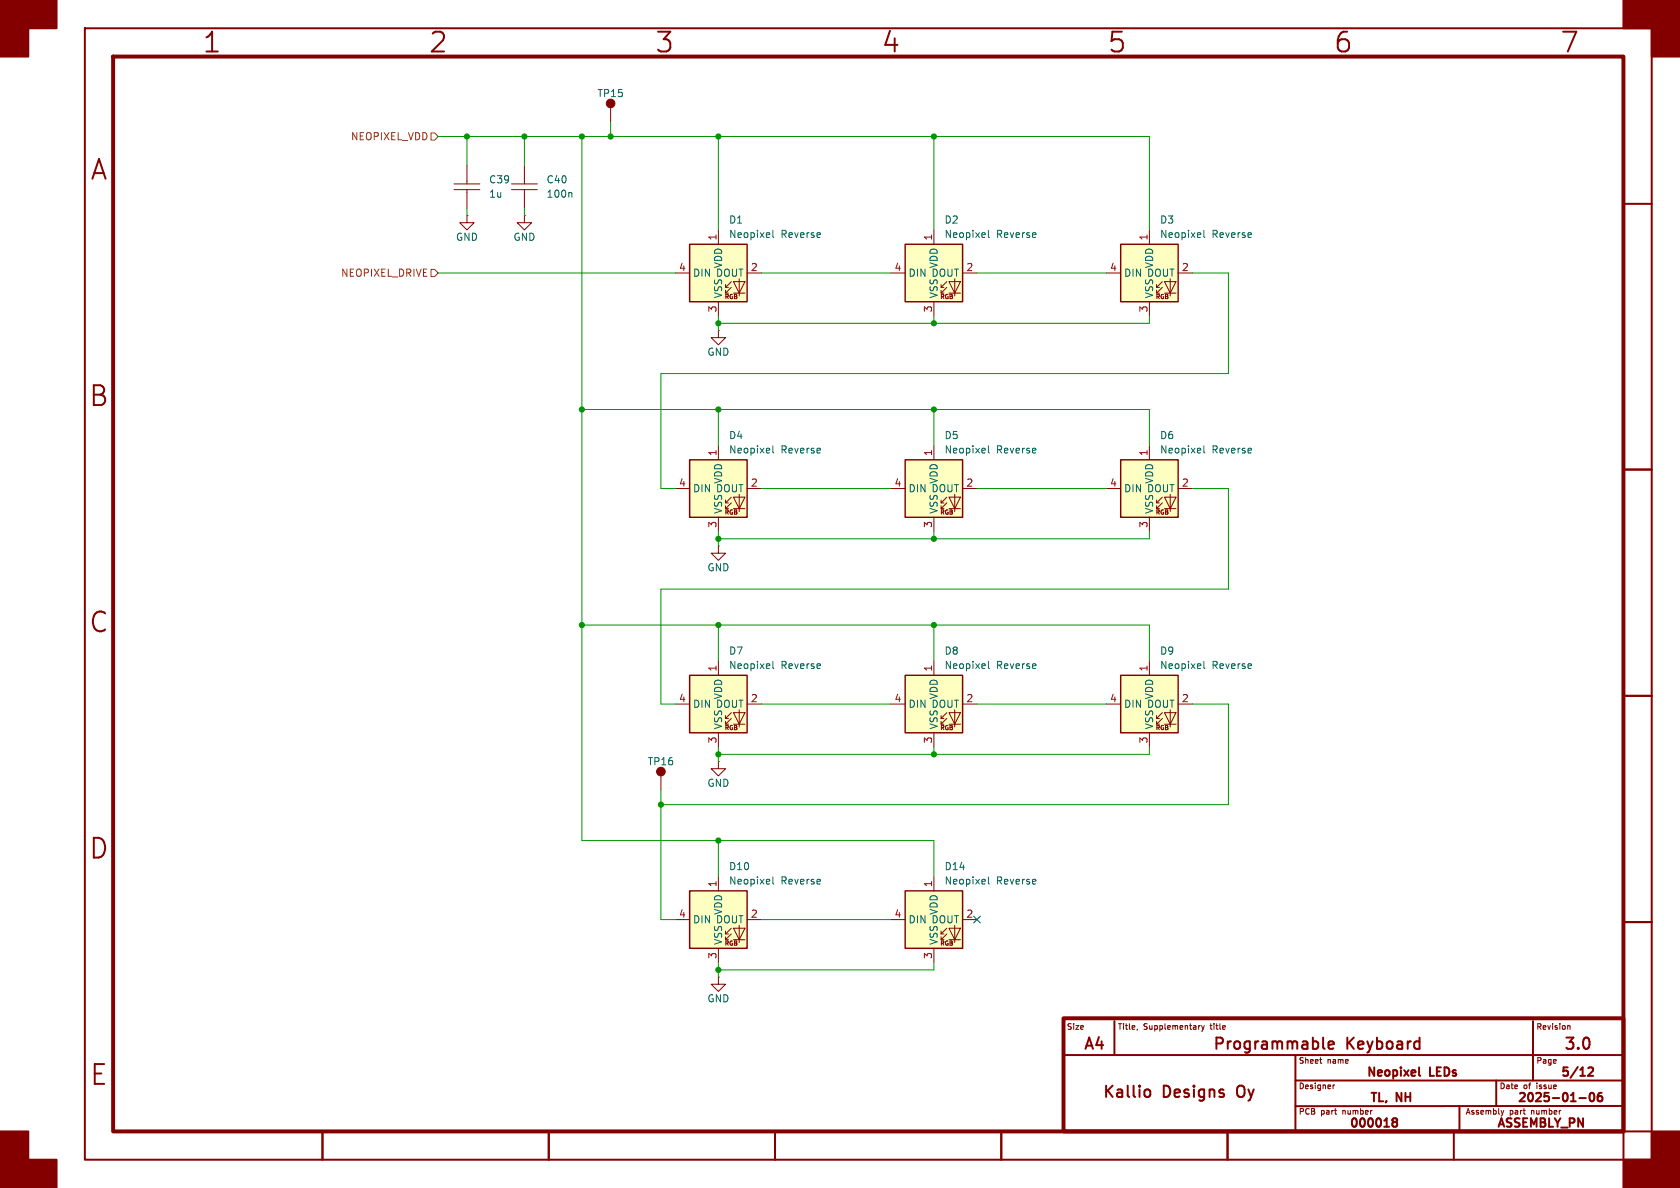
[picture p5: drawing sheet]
<svg xmlns="http://www.w3.org/2000/svg" width="297mm" height="210mm" viewBox="0 0 297 210" stroke-linecap="round" stroke-linejoin="round" font-family="sans-serif">
<g fill="none" stroke="#840000" stroke-width=".35">
<path d="M15 5h277v200h-277zM287 36h5M287 83h5M287 123h5M287 163h5M188 186.5h99M197 180.5v6M202.4 192.8a.54 .54 0 0 1 .5-.2 .54 .54 0 0 1 .5 .4v.5a.54 .54 0 0 1-.5 .4 .54 .54 0 0 1-.5-.2M229 186.5v13.5M229 191h58M233.9 183.4v1.7l.3 .3M234.9 184.7l.9-.1-.1-.4-.6-.1-.2 .3 .1 .9 .1 .1 .6-.1"/>
<path d="M246.4 198.3l-.3-.3 .3-.3 .5 .1 .1 .2-.3 .3M246.4 198.3l-.3 .3 .1 .4 .2 .2 .5-.1 .1-.2-.1-.4-.2-.2M246.4 198.3h.3M250.2 189.3v.2l-.7 .2M250.8 184.1l.2 .1M250.9 188.7v1.3l.2 .2M251 183.4v2M251 185.3l-.2 .1M258 195.5v4.5M264.5 191v4.5M271 180.5v10.5M279.2 194.1h1.2"/>
<path d="M280.8 188.8l.6-.1 .2 .1v.3l-.9 1.1h.9M281.1 193.3l.3-.1a.81 .81 0 0 1 .5 .6 .81 .81 0 0 1-.3 .8l-.1 .1a.81 .81 0 0 1-.4-1.4zM283.1 193.2a.59 .59 0 0 0-.7 .6v.6l.2 .2 .4 .1 .2-.2 .1-.5-.2-.2h-.4l-.3 .2M287 195.5h-58M57 200v5M97 200v5M137 200v5M177 200v5M181 200h111M217 200v5M257 200v5M287 200v5"/>
</g>
<path d="M20 10h267v190h-267zM188 180h99v20h-99z" fill="none" stroke="#840000" stroke-width=".7"/>
<g fill="#840000" stroke="#840000" stroke-width=".35">
<path d="M0 0h10v5h-5v5h-5z"/>
<path d="M0 200h5v5h5v5h-10z"/>
<path d="M287 0h10v10h-5v-5h-5z"/>
<path d="M292 200h5v10h-10v-5h5z"/>
</g>
<g fill="none" stroke="#840000" stroke-width=".18">
<path d="M116.8 137.2v2.5M201.1 181.9l-.1 .2M212.1 181.3h.1M212.4 181.3l.3 .7M212.7 182l-.3 .3M212.9 181.3l-.2 .7M233.3 187.3h.4M233.6 188h.1M235.7 191.8v.7M236 191.8l-.3 .2M265.4 196.3l.2 .7M265.6 197l-.1 .2"/>
<path d="M265.8 196.3l-.2 .7M277.2 181.3h.3l.1 .7"/>
</g>
<circle cx="116.8" cy="136.4" r=".76" fill="#840000" stroke="#840000" stroke-width=".18"/>
<path d="M121.9 43.2h10.2v10.1h-10.2z" fill="#ffffc2"/>
<g fill="none" stroke="#840000" stroke-width=".18">
<path d="M107.9 19.1v2.5M82.5 38.1v1.3h-1.2l1.2 1.2 1.3-1.2h-1.3M82.5 38.1h.1M92.7 38.1v1.3h-1.3l1.3 1.2 1.3-1.2h-1.3M92.7 38.1h.1M119.4 48.3h2.5M127 40.6v2.6M127 53.3v2.6M128.3 51.8h.5M128.3 50.8h.5M129.3 50.8l-1 1v-.5M129.3 49.8l-1 1v-.5"/>
<path d="M129.7 49.8h2l-1 2zM129.7 51.8h2M130.7 49.3v3M132.1 48.3h2.5M127 134.6v1.3h-1.3l1.3 1.3 1.3-1.3h-1.3M127 134.6h.1"/>
</g>
<path d="M121.9 43.2h10.2v10.1h-10.2z" fill="none" stroke="#840000" stroke-width=".25"/>
<path d="M136.6 40.7v1.1l.2 .2" fill="none" stroke="#006464" stroke-width=".18"/>
<circle cx="107.9" cy="18.3" r=".76" fill="#840000" stroke="#840000" stroke-width=".18"/>
<path d="M160 157.5h10.2v10.1h-10.2z" fill="#ffffc2"/>
<path d="M165.1 154.9v2.6M157.5 162.6h2.5M165.1 167.6v2.6M166.4 166.1h.5M166.4 165.1h.5M167.4 165.1l-1 1v-.5M167.4 164.1l-1 1v-.5M167.8 164.1h2l-1 2zM167.8 166.1h2M168.8 163.6v3M170.2 162.6h2.5" fill="none" stroke="#840000" stroke-width=".18"/>
<path d="M160 157.5h10.2v10.1h-10.2z" fill="none" stroke="#840000" stroke-width=".25"/>
<path d="M174.7 155v1.1l.2 .2" fill="none" stroke="#006464" stroke-width=".18"/>
<path d="M160 119.4h10.2v10.1h-10.2z" fill="#ffffc2"/>
<g fill="none" stroke="#840000" stroke-width=".18">
<path d="M80.3 33.5h4.5M80.3 32.5h4.5M82.5 29.2v3.3M82.5 33.5v3.3M90.4 33.5h4.6M90.4 32.5h4.6M92.7 29.2v3.3M92.7 33.5v3.3M165.1 116.8v2.6M157.5 124.5h2.5M165.1 129.5v2.6M166.4 128h.5"/>
<path d="M166.4 127h.5M167.4 127l-1 1v-.5M167.4 126l-1 1v-.5M167.8 126h2l-1 2zM167.8 128h2M168.8 125.5v3M170.2 124.5h2.5M127 172.7v1.3h-1.3l1.3 1.3 1.3-1.3h-1.3M127 172.7h.1"/>
</g>
<path d="M160 119.4h10.2v10.1h-10.2z" fill="none" stroke="#840000" stroke-width=".25"/>
<path d="M100.9 34l.2 .2v.7M174.7 116.9v1.1l.2 .2" fill="none" stroke="#006464" stroke-width=".18"/>
<path d="M121.9 157.5h10.2v10.1h-10.2z" fill="#ffffc2"/>
<path d="M127 154.9v2.6M119.4 162.6h2.5M127 167.6v2.6M128.3 166.1h.5M128.3 165.1h.5M129.3 165.1l-1 1v-.5M129.3 164.1l-1 1v-.5M129.7 164.1h2l-1 2zM129.7 166.1h2M130.7 163.6v3M132.1 162.6h2.5" fill="none" stroke="#840000" stroke-width=".18"/>
<path d="M121.9 157.5h10.2v10.1h-10.2z" fill="none" stroke="#840000" stroke-width=".25"/>
<path d="M136.6 155v1.1l.2 .2" fill="none" stroke="#006464" stroke-width=".18"/>
<path d="M121.9 119.4h10.2v10.1h-10.2z" fill="#ffffc2"/>
<path d="M127 116.8v2.6M119.4 124.5h2.5M127 129.5v2.6M128.3 128h.5M128.3 127h.5M129.3 127l-1 1v-.5M129.3 126l-1 1v-.5M129.7 126h2l-1 2zM129.7 128h2M130.7 125.5v3M132.1 124.5h2.5" fill="none" stroke="#840000" stroke-width=".18"/>
<path d="M121.9 119.4h10.2v10.1h-10.2z" fill="none" stroke="#840000" stroke-width=".25"/>
<path d="M136.6 116.9v1.1l.2 .2" fill="none" stroke="#006464" stroke-width=".18"/>
<path d="M160 43.2h10.2v10.1h-10.2z" fill="#ffffc2"/>
<g fill="none" stroke="#840000" stroke-width=".18">
<path d="M127 58.4v1.3h-1.3l1.3 1.3 1.3-1.3h-1.3M127 58.4h.1M157.5 48.3h2.5M165.1 40.6v2.6M165.1 53.3v2.6M166.4 51.8h.5M166.4 50.8h.5M167.4 50.8l-1 1v-.5M167.4 49.8l-1 1v-.5M167.8 49.8h2l-1 2zM167.8 51.8h2M168.8 49.3v3"/>
<path d="M170.2 48.3h2.5"/>
</g>
<path d="M160 43.2h10.2v10.1h-10.2z" fill="none" stroke="#840000" stroke-width=".25"/>
<path d="M174.7 40.7v1.1l.2 .2" fill="none" stroke="#006464" stroke-width=".18"/>
<path d="M198.1 119.4h10.2v10.1h-10.2z" fill="#ffffc2"/>
<path d="M203.2 116.8v2.6M195.6 124.5h2.5M203.2 129.5v2.6M204.5 128h.5M204.5 127h.5M205.5 127l-1 1v-.5M205.5 126l-1 1v-.5M205.9 126h2l-1 2zM205.9 128h2M206.9 125.5v3M208.3 124.5h2.5" fill="none" stroke="#840000" stroke-width=".18"/>
<path d="M198.1 119.4h10.2v10.1h-10.2z" fill="none" stroke="#840000" stroke-width=".25"/>
<path d="M212.8 116.9v1.1l.2 .2" fill="none" stroke="#006464" stroke-width=".18"/>
<path d="M198.1 43.2h10.2v10.1h-10.2z" fill="#ffffc2"/>
<path d="M195.6 48.3h2.5M203.2 40.6v2.6M203.2 53.3v2.6M204.5 51.8h.5M204.5 50.8h.5M205.5 50.8l-1 1v-.5M205.5 49.8l-1 1v-.5M205.9 49.8h2l-1 2zM205.9 51.8h2M206.9 49.3v3M208.3 48.3h2.5" fill="none" stroke="#840000" stroke-width=".18"/>
<path d="M198.1 43.2h10.2v10.1h-10.2z" fill="none" stroke="#840000" stroke-width=".25"/>
<path d="M212.8 40.7v1.1l.2 .2" fill="none" stroke="#006464" stroke-width=".18"/>
<path d="M198.1 81.3h10.2v10.1h-10.2z" fill="#ffffc2"/>
<path d="M203.2 78.7v2.6M195.6 86.4h2.5M203.2 91.4v2.6M204.5 89.9h.5M204.5 88.9h.5M205.5 88.9l-1 1v-.5M205.5 87.9l-1 1v-.5M205.9 87.9h2l-1 2zM205.9 89.9h2M206.9 87.4v3M208.3 86.4h2.5" fill="none" stroke="#840000" stroke-width=".18"/>
<path d="M198.1 81.3h10.2v10.1h-10.2z" fill="none" stroke="#840000" stroke-width=".25"/>
<path d="M212.8 78.8v1.1l.2 .2" fill="none" stroke="#006464" stroke-width=".18"/>
<path d="M121.9 81.3h10.2v10.1h-10.2z" fill="#ffffc2"/>
<path d="M127 78.7v2.6M119.4 86.4h2.5M127 91.4v2.6M128.3 89.9h.5M128.3 88.9h.5M129.3 88.9l-1 1v-.5M129.3 87.9l-1 1v-.5M129.7 87.9h2l-1 2zM129.7 89.9h2M130.7 87.4v3M132.1 86.4h2.5" fill="none" stroke="#840000" stroke-width=".18"/>
<path d="M121.9 81.3h10.2v10.1h-10.2z" fill="none" stroke="#840000" stroke-width=".25"/>
<path d="M136.6 78.8v1.1l.2 .2" fill="none" stroke="#006464" stroke-width=".18"/>
<path d="M160 81.3h10.2v10.1h-10.2z" fill="#ffffc2"/>
<g fill="none" stroke="#840000" stroke-width=".18">
<path d="M165.1 78.7v2.6M127 96.5v1.3h-1.3l1.3 1.3 1.3-1.3h-1.3M127 96.5h.1M157.5 86.4h2.5M165.1 91.4v2.6M166.4 89.9h.5M166.4 88.9h.5M167.4 88.9l-1 1v-.5M167.4 87.9l-1 1v-.5M167.8 87.9h2l-1 2zM167.8 89.9h2M168.8 87.4v3"/>
<path d="M170.2 86.4h2.5"/>
</g>
<path d="M160 81.3h10.2v10.1h-10.2z" fill="none" stroke="#840000" stroke-width=".25"/>
<path d="M174.7 78.8v1.1l.2 .2" fill="none" stroke="#006464" stroke-width=".18"/>
<path d="M76.2 23.5h.6l.7 .6-.7 .7h-.6zM76.2 47.6h.6l.7 .7-.7 .6h-.6z" fill="none" stroke="#725600" stroke-width=".18"/>
<g fill="none" stroke="#009600" stroke-width=".18">
<path d="M77.5 24.1h125.7v16.5M82.5 24.1v5.1M82.5 36.8v1.3M92.7 24.1v5.1M92.7 36.8v1.3M102.9 24.1v124.5h62.2v6.3M107.9 21.6v2.5M127 24.1v16.5M165.1 24.1v16.5M77.5 48.3h41.9M127 55.9v2.5M134.6 48.3h22.9"/>
<path d="M165.1 55.9v1.3M172.7 48.3h22.9M203.2 55.9v1.3h-76.2M210.8 48.3h6.4v17.7h-100.4v20.4h2.6M102.9 72.4h100.3v6.3M127 72.4v6.3M165.1 72.4v6.3M127 94v2.5M134.6 86.4h22.9M165.1 94v1.3M172.7 86.4h22.9M203.2 94v1.3h-76.2"/>
<path d="M210.8 86.4h6.4v17.7h-100.4v20.4h2.6M102.9 110.5h100.3v6.3M127 110.5v6.3M165.1 110.5v6.3M116.8 139.7v22.9h2.6M127 132.1v2.5M134.6 124.5h22.9M165.1 132.1v1.3M172.7 124.5h22.9M203.2 132.1v1.3h-76.2M210.8 124.5h6.4v17.7h-100.4M127 148.6v6.3"/>
<path d="M127 170.2v2.5M134.6 162.6h22.9M165.1 170.2v1.3h-38.1"/>
</g>
<path d="M172.1 162l1.2 1.2M173.3 162l-1.2 1.2" fill="none" stroke="#000084" stroke-width=".18"/>
<g fill="#009600" stroke="#009600" stroke-width=".18">
<circle cx="102.9" cy="72.4" r=".46"/>
<circle cx="92.7" cy="24.1" r=".46"/>
<circle cx="82.5" cy="24.1" r=".46"/>
<circle cx="127" cy="95.3" r=".46"/>
<circle cx="127" cy="110.5" r=".46"/>
<circle cx="102.9" cy="24.1" r=".46"/>
<circle cx="107.9" cy="24.1" r=".46"/>
<circle cx="116.8" cy="142.2" r=".46"/>
<circle cx="127" cy="148.6" r=".46"/>
<circle cx="102.9" cy="110.5" r=".46"/>
<circle cx="165.1" cy="133.4" r=".46"/>
<circle cx="127" cy="171.5" r=".46"/>
<circle cx="165.1" cy="57.2" r=".46"/>
<circle cx="165.1" cy="72.4" r=".46"/>
<circle cx="165.1" cy="110.5" r=".46"/>
<circle cx="127" cy="133.4" r=".46"/>
<circle cx="165.1" cy="24.1" r=".46"/>
<circle cx="127" cy="24.1" r=".46"/>
<circle cx="165.1" cy="95.3" r=".46"/>
<circle cx="127" cy="57.2" r=".46"/>
<circle cx="127" cy="72.4" r=".46"/>
</g>
<g font-size="4.9" fill="#840000">
<text x="35.7" y="9.8">1</text>
<text x="75.7" y="9.8">2</text>
<text x="115.7" y="9.8">3</text>
<text x="155.7" y="9.8">4</text>
<text x="195.7" y="9.8">5</text>
<text x="235.7" y="9.8">6</text>
<text x="275.7" y="9.8">7</text>
<text x="15.8" y="32.3">A</text>
<text x="15.6" y="72.3">B</text>
<text x="15.6" y="112.3">C</text>
<text x="15.6" y="152.3">D</text>
<text x="15.7" y="192.3">E</text>
</g>
<g font-size="2.8" fill="#840000">
<text x="191.4" y="186">A4</text>
<text x="214.2" y="186">Programmable</text>
<text x="238" y="186">Keyboard</text>
<text x="276.3" y="186">3.0</text>
<text x="194.7" y="194.5">Kallio</text>
<text x="205.6" y="194.5">Designs</text>
<text x="219.3" y="194.5">Oy</text>
</g>
<g font-size="2.1" fill="#840000">
<text x="241.5" y="190.8">Neopixel</text>
<text x="253" y="190.8">LEDs</text>
<text x="275.7" y="190.8">5/12</text>
<text x="241.9" y="195.3">TL,</text>
<text x="246.9" y="195.3">NH</text>
<text x="268.1" y="195.3">2025-01-06</text>
<text x="238.3" y="199.8">000018</text>
<text x="264.4" y="199.8">ASSEMBLY_PN</text>
</g>
<g font-size="1.8" fill="#006464">
<text x="105.5" y="17.4">TP15</text>
<text x="86.4" y="35.2">1u</text>
<text x="86.4" y="32.6">C39</text>
<text x="96.5" y="35.2">100n</text>
<text x="96.5" y="32.6">C40</text>
<text x="128.8" y="39.7">D1</text>
<text x="166.9" y="39.7">D2</text>
<text x="205" y="39.7">D3</text>
<text x="80.5" y="42.8">GND</text>
<text x="90.7" y="42.8">GND</text>
<text x="127.9" y="47.5" transform="rotate(-90 127.9 47.5)">VDD</text>
<text x="128.8" y="42.3">Neopixel</text>
<text x="138.1" y="42.3">Reverse</text>
<text x="166" y="47.5" transform="rotate(-90 166 47.5)">VDD</text>
<text x="166.9" y="42.3">Neopixel</text>
<text x="176.2" y="42.3">Reverse</text>
<text x="204.1" y="47.5" transform="rotate(-90 204.1 47.5)">VDD</text>
<text x="205" y="42.3">Neopixel</text>
<text x="214.3" y="42.3">Reverse</text>
<text x="122.4" y="49.1">DIN DOUT</text>
<text x="127.9" y="52.8" transform="rotate(-90 127.9 52.8)">VSS</text>
<text x="160.5" y="49.1">DIN DOUT</text>
<text x="166" y="52.8" transform="rotate(-90 166 52.8)">VSS</text>
<text x="198.6" y="49.1">DIN DOUT</text>
<text x="204.1" y="52.8" transform="rotate(-90 204.1 52.8)">VSS</text>
<text x="125" y="63.1">GND</text>
<text x="128.8" y="77.8">D4</text>
<text x="166.9" y="77.8">D5</text>
<text x="205" y="77.8">D6</text>
<text x="128.8" y="80.4">Neopixel</text>
<text x="138.1" y="80.4">Reverse</text>
<text x="166.9" y="80.4">Neopixel</text>
<text x="176.2" y="80.4">Reverse</text>
<text x="205" y="80.4">Neopixel</text>
<text x="214.3" y="80.4">Reverse</text>
<text x="122.4" y="87.2">DIN DOUT</text>
<text x="127.9" y="85.6" transform="rotate(-90 127.9 85.6)">VDD</text>
<text x="160.5" y="87.2">DIN DOUT</text>
<text x="166" y="85.6" transform="rotate(-90 166 85.6)">VDD</text>
<text x="198.6" y="87.2">DIN DOUT</text>
<text x="204.1" y="85.6" transform="rotate(-90 204.1 85.6)">VDD</text>
<text x="127.9" y="90.9" transform="rotate(-90 127.9 90.9)">VSS</text>
<text x="166" y="90.9" transform="rotate(-90 166 90.9)">VSS</text>
<text x="204.1" y="90.9" transform="rotate(-90 204.1 90.9)">VSS</text>
<text x="125" y="101.2">GND</text>
<text x="128.8" y="115.9">D7</text>
<text x="128.8" y="118.5">Neopixel</text>
<text x="138.1" y="118.5">Reverse</text>
<text x="166.9" y="115.9">D8</text>
<text x="166.9" y="118.5">Neopixel</text>
<text x="176.2" y="118.5">Reverse</text>
<text x="205" y="115.9">D9</text>
<text x="205" y="118.5">Neopixel</text>
<text x="214.3" y="118.5">Reverse</text>
<text x="122.4" y="125.3">DIN DOUT</text>
<text x="127.9" y="123.7" transform="rotate(-90 127.9 123.7)">VDD</text>
<text x="160.5" y="125.3">DIN DOUT</text>
<text x="166" y="123.7" transform="rotate(-90 166 123.7)">VDD</text>
<text x="198.6" y="125.3">DIN DOUT</text>
<text x="204.1" y="123.7" transform="rotate(-90 204.1 123.7)">VDD</text>
<text x="127.9" y="129" transform="rotate(-90 127.9 129)">VSS</text>
<text x="166" y="129" transform="rotate(-90 166 129)">VSS</text>
<text x="204.1" y="129" transform="rotate(-90 204.1 129)">VSS</text>
<text x="114.4" y="135.5">TP16</text>
<text x="125" y="139.3">GND</text>
<text x="128.8" y="154">D10</text>
<text x="166.9" y="154">D14</text>
<text x="127.9" y="161.8" transform="rotate(-90 127.9 161.8)">VDD</text>
<text x="128.8" y="156.6">Neopixel</text>
<text x="138.1" y="156.6">Reverse</text>
<text x="166" y="161.8" transform="rotate(-90 166 161.8)">VDD</text>
<text x="166.9" y="156.6">Neopixel</text>
<text x="176.2" y="156.6">Reverse</text>
<text x="122.4" y="163.4">DIN DOUT</text>
<text x="127.9" y="167.1" transform="rotate(-90 127.9 167.1)">VSS</text>
<text x="160.5" y="163.4">DIN DOUT</text>
<text x="166" y="167.1" transform="rotate(-90 166 167.1)">VSS</text>
<text x="125" y="177.4">GND</text>
</g>
<g font-size="1.8" fill="#725600">
<text x="61.9" y="25">NEOPIXEL_VDD</text>
<text x="60.2" y="49.1">NEOPIXEL_DRIVE</text>
</g>
<g font-size="1.8" fill="#a90000">
<text x="126.7" y="42.6" transform="rotate(-90 126.7 42.6)">1</text>
<text x="164.8" y="42.6" transform="rotate(-90 164.8 42.6)">1</text>
<text x="202.9" y="42.6" transform="rotate(-90 202.9 42.6)">1</text>
<text x="119.9" y="48">4</text>
<text x="132.6" y="48">2</text>
<text x="158" y="48">4</text>
<text x="170.7" y="48">2</text>
<text x="196.1" y="48">4</text>
<text x="208.8" y="48">2</text>
<text x="126.7" y="55.3" transform="rotate(-90 126.7 55.3)">3</text>
<text x="164.8" y="55.3" transform="rotate(-90 164.8 55.3)">3</text>
<text x="202.9" y="55.3" transform="rotate(-90 202.9 55.3)">3</text>
<text x="126.7" y="80.7" transform="rotate(-90 126.7 80.7)">1</text>
<text x="164.8" y="80.7" transform="rotate(-90 164.8 80.7)">1</text>
<text x="202.9" y="80.7" transform="rotate(-90 202.9 80.7)">1</text>
<text x="119.9" y="86.1">4</text>
<text x="132.6" y="86.1">2</text>
<text x="158" y="86.1">4</text>
<text x="170.7" y="86.1">2</text>
<text x="196.1" y="86.1">4</text>
<text x="208.8" y="86.1">2</text>
<text x="126.7" y="93.4" transform="rotate(-90 126.7 93.4)">3</text>
<text x="164.8" y="93.4" transform="rotate(-90 164.8 93.4)">3</text>
<text x="202.9" y="93.4" transform="rotate(-90 202.9 93.4)">3</text>
<text x="126.7" y="118.8" transform="rotate(-90 126.7 118.8)">1</text>
<text x="164.8" y="118.8" transform="rotate(-90 164.8 118.8)">1</text>
<text x="202.9" y="118.8" transform="rotate(-90 202.9 118.8)">1</text>
<text x="119.9" y="124.2">4</text>
<text x="132.6" y="124.2">2</text>
<text x="158" y="124.2">4</text>
<text x="170.7" y="124.2">2</text>
<text x="196.1" y="124.2">4</text>
<text x="208.8" y="124.2">2</text>
<text x="126.7" y="131.5" transform="rotate(-90 126.7 131.5)">3</text>
<text x="164.8" y="131.5" transform="rotate(-90 164.8 131.5)">3</text>
<text x="202.9" y="131.5" transform="rotate(-90 202.9 131.5)">3</text>
<text x="126.7" y="156.9" transform="rotate(-90 126.7 156.9)">1</text>
<text x="164.8" y="156.9" transform="rotate(-90 164.8 156.9)">1</text>
<text x="119.9" y="162.3">4</text>
<text x="132.6" y="162.3">2</text>
<text x="158" y="162.3">4</text>
<text x="170.7" y="162.3">2</text>
<text x="126.7" y="169.6" transform="rotate(-90 126.7 169.6)">3</text>
<text x="164.8" y="169.6" transform="rotate(-90 164.8 169.6)">3</text>
</g>
<g font-size="1.4" fill="#840000">
<text x="188.5" y="182.3">Size</text>
<text x="197.5" y="182.3">Title,</text>
<text x="202.3" y="182.3">Supplementary</text>
<text x="214.4" y="182.3">title</text>
<text x="271.5" y="182.3">Revision</text>
<text x="229.5" y="188.3">Sheet</text>
<text x="234.8" y="188.3">name</text>
<text x="271.5" y="188.3">Page</text>
<text x="229.5" y="192.8">Designer</text>
<text x="229.5" y="197.3">PCB</text>
<text x="233.6" y="197.3">part</text>
<text x="237.7" y="197.3">number</text>
<text x="259" y="197.3">Assembly</text>
<text x="265" y="192.8">Date</text>
<text x="267" y="197.3">part</text>
<text x="269.4" y="192.8">of</text>
<text x="271.1" y="197.3">number</text>
<text x="272" y="192.8">issue</text>
</g>
<g font-size="1.1" fill="#840000">
<text x="128" y="53.1">RGB</text>
<text x="166.1" y="53.1">RGB</text>
<text x="204.2" y="53.1">RGB</text>
<text x="128" y="91.2">RGB</text>
<text x="166.1" y="91.2">RGB</text>
<text x="204.2" y="91.2">RGB</text>
<text x="128" y="129.3">RGB</text>
<text x="166.1" y="129.3">RGB</text>
<text x="204.2" y="129.3">RGB</text>
<text x="128" y="167.4">RGB</text>
<text x="166.1" y="167.4">RGB</text>
</g>
</svg>
